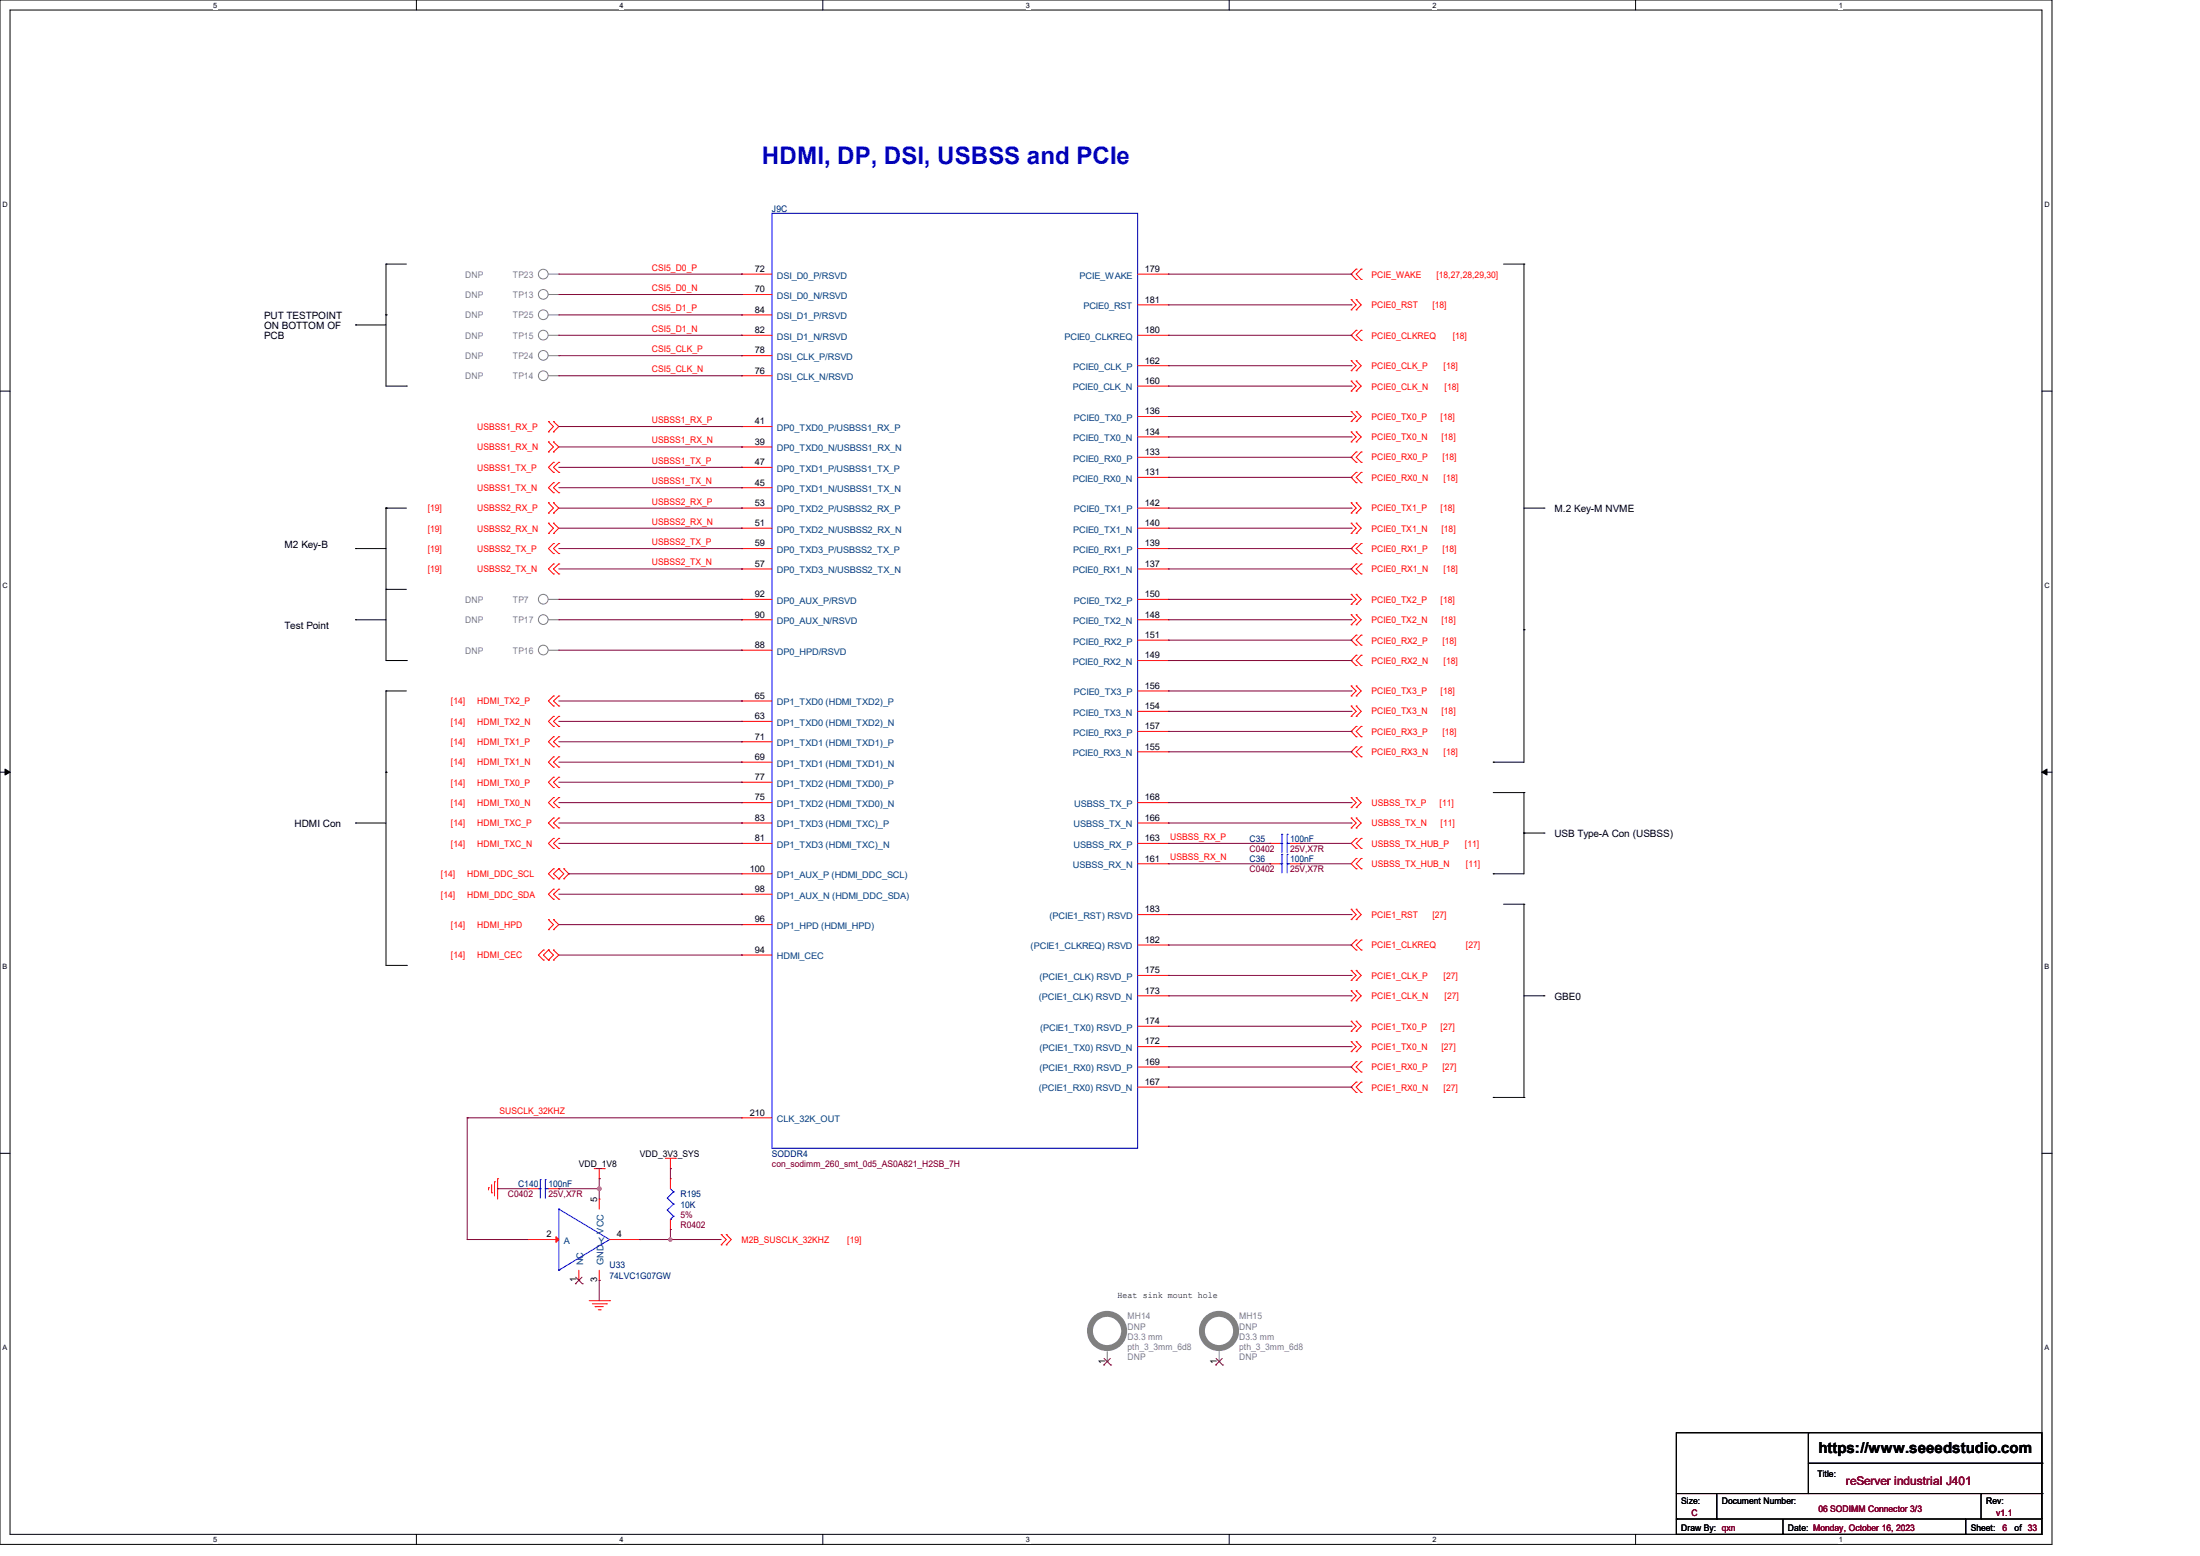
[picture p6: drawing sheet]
<svg xmlns="http://www.w3.org/2000/svg" width="297mm" height="210mm" viewBox="0 0 297 210" stroke-linecap="round" stroke-linejoin="round" font-family="sans-serif">
<path d="M0 0h277v208.4h-277zM1.4 1.4h274.3v205.7h-274.3z" fill="none" stroke="#000" stroke-width=".14"/>
<g fill="#fff">
<path d="M28.8 .1h.5v1.1h-.5z"/>
<path d="M28.8 207.2h.5v1.1h-.5z"/>
</g>
<path d="M56.2 0v1.4M56.2 207.1v1.3" fill="none" stroke="#000" stroke-width=".14"/>
<g fill="#fff">
<path d="M83.7 .1h.5v1.1h-.5z"/>
<path d="M83.7 207.2h.5v1.1h-.5z"/>
</g>
<path d="M111.1 0v1.4M111.1 207.1v1.3" fill="none" stroke="#000" stroke-width=".14"/>
<g fill="#fff">
<path d="M138.5 .1h.6v1.1h-.6z"/>
<path d="M138.5 207.2h.6v1.1h-.6z"/>
</g>
<path d="M165.9 0v1.4M165.9 207.1v1.3" fill="none" stroke="#000" stroke-width=".14"/>
<g fill="#fff">
<path d="M193.4 .1h.5v1.1h-.5z"/>
<path d="M193.4 207.2h.5v1.1h-.5z"/>
</g>
<path d="M220.8 0v1.4M220.8 207.1v1.3" fill="none" stroke="#000" stroke-width=".14"/>
<g fill="#fff">
<path d="M248.2 .1h.6v1.1h-.6z"/>
<path d="M248.2 207.2h.6v1.1h-.6z"/>
<path d="M.3 27.1h.8v1.1h-.8z"/>
<path d="M276 27.1h.7v1.1h-.7z"/>
<path d="M.3 78.5h.8v1.1h-.8z"/>
<path d="M276 78.5h.7v1.1h-.7z"/>
</g>
<path d="M0 52.8h1.4M275.7 52.8h1.3" fill="none" stroke="#000" stroke-width=".14"/>
<g fill="#fff">
<path d="M.3 129.9h.7v1.1h-.7z"/>
<path d="M276 129.9h.6v1.1h-.6z"/>
</g>
<path d="M0 104.2h1.4M275.7 104.2h1.3" fill="none" stroke="#000" stroke-width=".14"/>
<path d="M.7 103.8l.7 .4-.7 .4zM275.7 104.2l.7-.4v.8z" fill="#000" stroke="#000" stroke-width=".14"/>
<g fill="#fff">
<path d="M.3 181.4h.7v1.1h-.7z"/>
<path d="M276 181.4h.6v1.1h-.6z"/>
</g>
<g fill="none" stroke="#000" stroke-width=".14">
<path d="M52.1 35.6h.1M52.1 35.6h2.8M52.1 35.6v16.5h2.8M203 35.6h2.7M205.7 35.6h.1M205.7 35.6v67.3h-4.1M48 43.9h.1M48 43.9h4.1M52.1 42.5h.1M54.9 52.1h.1M48 74h.1M48 74h4.1"/>
<path d="M52.1 79.5h.1M52.1 68.6h.1M52.1 68.6v20.6h2.8M52.1 68.6h2.8M52.1 79.5h2.8M205.7 68.6h2.7M208.4 68.6h.1M48 83.7h.1M48 83.7h4.1M52.1 93.3h.1M52.1 93.3v37h2.8M52.1 93.3h2.8"/>
<path d="M54.9 89.2h.1M205.7 85h.1M48 111.1h.1M48 111.1h4.1M52.1 104.2h.1M201.6 102.9h.1M201.6 117.9h.1M201.6 107h4.1M205.7 107h.1M205.7 112.4h.1M205.7 107v10.9h-4.1M205.7 112.4h2.7"/>
<path d="M208.4 112.4h.1M54.9 130.3h.1M203 122h2.7M205.7 122h.1M205.7 122v26.1M205.7 134.4h2.7M208.4 134.4h.1M0 155.7h1.4M201.6 148.1h.1M201.6 148.1h4.1M205.7 148.1h.1M275.7 155.7h1.3"/>
<path d="M226.3 193.4h49.4v13.7h-49.4zM244.1 193.4h.1M244.1 193.4v8.2M244.1 197.5h31.6M275.7 197.5h.1M226.3 205h.1M226.3 205h49.4M226.3 201.6h49.4M231.8 205h.1M231.8 201.6v3.4M240.7 207.1h.1M240.7 205v2.1"/>
<path d="M265.4 207.1h.1M265.4 205v2.1M267.5 205h.1M267.5 201.6v3.4M275.7 201.6h.1"/>
</g>
<g fill="none" stroke="#f00" stroke-width=".14">
<path d="M100.1 37h.1M100.1 39.8h.1M100.1 37h4.1M100.1 39.8h4.1M153.6 37h4.1M157.7 37h.1M183.1 36.3h.1M183.1 37.7h.1M183.1 36.3l-.7 .7 .7 .7M183.8 37.7h.1M183.8 36.3h.1M183.8 36.3l-.7 .7 .7 .7"/>
<path d="M74 58.3h.1M74 56.9h.1M74 59.6h.1M74 56.9l.7 .7-.7 .7M74 59.6l.7 .7-.7 .7M74.7 56.9h.1M74.7 58.3h.1M74.7 59.6h.1M74.7 56.9l.7 .7-.7 .7M74.7 59.6l.7 .7-.7 .7M100.1 42.5h.1M100.1 45.3h.1"/>
<path d="M100.1 48h.1M100.1 50.7h.1M100.1 57.6h.1M100.1 42.5h4.1M100.1 45.3h4.1M100.1 48h4.1M100.1 50.7h4.1M100.1 57.6h4.1M153.6 45.3h4.1M153.6 41.1h4.1M153.6 49.4h4.1M153.6 52.1h4.1"/>
<path d="M153.6 56.2h4.1M153.6 59h4.1M157.7 41.1h.1M157.7 45.3h.1M157.7 49.4h.1M157.7 52.1h.1M157.7 56.2h.1M157.7 59h.1M182.4 40.4h.1M182.4 41.8h.1M182.4 48.7h.1M182.4 50h.1"/>
<path d="M182.4 51.4h.1M182.4 52.8h.1M182.4 55.5h.1M182.4 56.9h.1M182.4 58.3h.1M182.4 59.6h.1M182.4 40.4l.7 .7-.7 .7M182.4 48.7l.7 .7-.7 .6M182.4 51.4l.7 .7-.7 .7M182.4 55.5l.7 .7-.7 .7M182.4 58.3l.7 .7-.7 .6M183.1 40.4h.1"/>
<path d="M183.1 41.8h.1M183.1 44.6h.1M183.1 45.9h.1M183.1 48.7h.1M183.1 50h.1M183.1 51.4h.1M183.1 52.8h.1M183.1 55.5h.1M183.1 56.9h.1M183.1 58.3h.1M183.1 59.6h.1M183.1 40.4l.7 .7-.7 .7"/>
<path d="M183.1 44.6l-.7 .7 .7 .6M183.1 48.7l.7 .7-.7 .6M183.1 51.4l.7 .7-.7 .7M183.1 55.5l.7 .7-.7 .7M183.1 58.3l.7 .7-.7 .6M183.8 45.9h.1M183.8 44.6h.1M183.8 44.6l-.7 .7 .7 .6M74 61h.1M74 69.3h.1M74 67.9h.1M74 72h.1"/>
<path d="M74 70.6h.1M74 67.9l.7 .7-.7 .7M74 70.6l.7 .7-.7 .7M74.7 62.4h.1M74.7 63.8h.1M74.7 65.2h.1M74.7 66.5h.1M74.7 73.4h.1M74.7 74.7h.1M74.7 76.1h.1M74.7 77.5h.1M74.7 61h.1"/>
<path d="M74.7 67.9h.1M74.7 69.3h.1M74.7 70.6h.1M74.7 72h.1M74.7 62.4l-.7 .7 .7 .7M74.7 65.2l-.7 .6 .7 .7M74.7 73.4l-.7 .6 .7 .7M74.7 76.1l-.7 .7 .7 .7M74.7 67.9l.7 .7-.7 .7M74.7 70.6l.7 .7-.7 .7M75.4 62.4h.1M75.4 63.8h.1"/>
<path d="M75.4 65.2h.1M75.4 66.5h.1M75.4 73.4h.1M75.4 74.7h.1M75.4 76.1h.1M75.4 77.5h.1M75.4 62.4l-.7 .7 .7 .7M75.4 65.2l-.7 .6 .7 .7M75.4 73.4l-.7 .6 .7 .7M75.4 76.1l-.7 .7 .7 .7M100.1 60.3h.1M100.1 63.1h.1"/>
<path d="M100.1 65.8h.1M100.1 68.6h.1M100.1 71.3h.1M100.1 74h.1M100.1 76.8h.1M100.1 60.3h4.1M100.1 63.1h4.1M100.1 65.8h4.1M100.1 68.6h4.1M100.1 71.3h4.1M100.1 74h4.1M100.1 76.8h4.1"/>
<path d="M153.6 68.6h4.1M153.6 71.3h4.1M153.6 74h4.1M153.6 76.8h4.1M153.6 61.7h4.1M153.6 64.4h4.1M157.7 61.7h.1M157.7 64.4h.1M157.7 68.6h.1M157.7 71.3h.1M157.7 74h.1M157.7 76.8h.1"/>
<path d="M182.4 67.9h.1M182.4 69.3h.1M182.4 70.6h.1M182.4 72h.1M182.4 67.9l.7 .7-.7 .7M182.4 70.6l.7 .7-.7 .7M183.1 61h.1M183.1 62.4h.1M183.1 63.8h.1M183.1 65.2h.1M183.1 67.9h.1M183.1 69.3h.1"/>
<path d="M183.1 70.6h.1M183.1 72h.1M183.1 73.4h.1M183.1 74.7h.1M183.1 76.1h.1M183.1 77.5h.1M183.1 61l-.7 .7 .7 .7M183.1 63.8l-.7 .6 .7 .8M183.1 67.9l.7 .7-.7 .7M183.1 70.6l.7 .7-.7 .7M183.1 73.4l-.7 .6 .7 .7M183.1 76.1l-.7 .7 .7 .7"/>
<path d="M183.8 62.4h.1M183.8 61h.1M183.8 65.2h.1M183.8 63.8h.1M183.8 74.7h.1M183.8 73.4h.1M183.8 77.5h.1M183.8 76.1h.1M183.8 61l-.7 .7 .7 .7M183.8 63.8l-.7 .6 .7 .8M183.8 73.4l-.7 .6 .7 .7M183.8 76.1l-.7 .7 .7 .7"/>
<path d="M74.7 93.9h.1M74.7 95.3h.1M74.7 96.7h.1M74.7 98h.1M74.7 99.4h.1M74.7 93.9l-.7 .7 .7 .7M74.7 96.7l-.7 .7 .7 .6M74.7 99.4l-.7 .7 .7 .7M75.4 93.9h.1M75.4 95.3h.1M75.4 96.7h.1M75.4 98h.1"/>
<path d="M75.4 99.4h.1M75.4 93.9l-.7 .7 .7 .7M75.4 96.7l-.7 .7 .7 .6M75.4 99.4l-.7 .7 .7 .7M100.1 80.9h.1M100.1 83.7h.1M100.1 87.8h.1M100.1 94.6h.1M100.1 97.4h.1M100.1 80.9h4.1M100.1 83.7h4.1M100.1 87.8h4.1"/>
<path d="M100.1 94.6h4.1M100.1 97.4h4.1M153.6 80.9h4.1M153.6 83.7h4.1M153.6 86.4h4.1M153.6 89.2h4.1M153.6 93.3h4.1M153.6 96h4.1M153.6 98.7h4.1M157.7 80.9h.1M157.7 83.7h.1M157.7 86.4h.1"/>
<path d="M157.7 89.2h.1M157.7 93.3h.1M157.7 96h.1M157.7 98.7h.1M182.4 80.2h.1M182.4 81.6h.1M182.4 83h.1M182.4 84.3h.1M182.4 92.6h.1M182.4 93.9h.1M182.4 95.3h.1M182.4 96.7h.1"/>
<path d="M182.4 80.2l.7 .7-.7 .7M182.4 83l.7 .7-.7 .6M182.4 92.6l.7 .7-.7 .6M182.4 95.3l.7 .7-.7 .7M183.1 80.2h.1M183.1 81.6h.1M183.1 83h.1M183.1 84.3h.1M183.1 92.6h.1M183.1 93.9h.1M183.1 95.3h.1M183.1 96.7h.1"/>
<path d="M183.1 85.7h.1M183.1 87.1h.1M183.1 88.4h.1M183.1 89.8h.1M183.1 98h.1M183.1 99.4h.1M183.1 80.2l.7 .7-.7 .7M183.1 83l.7 .7-.7 .6M183.1 92.6l.7 .7-.7 .6M183.1 95.3l.7 .7-.7 .7M183.1 85.7l-.7 .7 .7 .7M183.1 88.4l-.7 .8 .7 .6"/>
<path d="M183.1 98l-.7 .7 .7 .7M183.8 87.1h.1M183.8 85.7h.1M183.8 89.8h.1M183.8 88.4h.1M183.8 99.4h.1M183.8 98h.1M183.8 85.7l-.7 .7 .7 .7M183.8 88.4l-.7 .8 .7 .6M183.8 98l-.7 .7 .7 .7M74.7 100.8h.1M74.7 102.2h.1"/>
<path d="M74.7 103.5h.1M74.7 104.9h.1M74.7 106.3h.1M74.7 107.7h.1M74.7 109h.1M74.7 110.4h.1M74.7 111.8h.1M74.7 113.2h.1M74.7 114.5h.1M74.7 117.3h.1M74.7 118.6h.1M74.7 102.2l-.7 .7 .7 .6"/>
<path d="M74.7 104.9l-.7 .7 .7 .7M74.7 107.7l-.7 .6 .7 .7M74.7 110.4l-.7 .7 .7 .7M74.7 113.2l-.7 .6 .7 .7M74.7 117.3l-.7 .6 .7 .7M75.4 100.8h.1M75.4 102.2h.1M75.4 103.5h.1M75.4 104.9h.1M75.4 106.3h.1M75.4 107.7h.1M75.4 109h.1"/>
<path d="M75.4 110.4h.1M75.4 111.8h.1M75.4 113.2h.1M75.4 114.5h.1M75.4 118.6h.1M75.4 117.3h.1M75.4 102.2l-.7 .7 .7 .6M75.4 104.9l-.7 .7 .7 .7M75.4 107.7l-.7 .6 .7 .7M75.4 110.4l-.7 .7 .7 .7M75.4 113.2l-.7 .6 .7 .7M75.4 117.3l-.7 .6 .7 .7"/>
<path d="M75.4 117.3l.7 .6-.7 .7M76.1 117.3h.1M76.1 118.6h.1M76.1 117.3l.7 .6-.7 .7M100.1 100.1h.1M100.1 102.9h.1M100.1 105.6h.1M100.1 108.3h.1M100.1 111.1h.1M100.1 113.8h.1M100.1 117.9h.1M100.1 113.8h4.1"/>
<path d="M100.1 100.1h4.1M100.1 102.9h4.1M100.1 105.6h4.1M100.1 108.3h4.1M100.1 111.1h4.1M100.1 117.9h4.1M153.6 113.8h4.1M153.6 116.6h4.1M153.6 108.3h4.1M153.6 111.1h4.1M153.6 101.5h4.1M157.7 101.5h.1"/>
<path d="M157.7 108.3h.1M157.7 111.1h.1M157.7 113.8h.1M157.7 116.6h.1M171.4 113.8h.1M171.4 116.6h.1M171.4 113.8h1.4M171.4 116.6h1.4M174.2 113.8h1.4M174.2 116.6h1.4M175.6 113.8h.1M175.6 116.6h.1"/>
<path d="M182.4 107.7h.1M182.4 109h.1M182.4 110.4h.1M182.4 111.8h.1M182.4 107.7l.7 .6-.7 .7M182.4 110.4l.7 .7-.7 .7M183.1 107.7h.1M183.1 109h.1M183.1 110.4h.1M183.1 111.8h.1M183.1 113.2h.1M183.1 114.5h.1"/>
<path d="M183.1 115.9h.1M183.1 117.3h.1M183.1 100.8h.1M183.1 102.2h.1M183.1 107.7l.7 .6-.7 .7M183.1 110.4l.7 .7-.7 .7M183.1 113.2l-.7 .6 .7 .7M183.1 115.9l-.7 .7 .7 .7M183.1 100.8l-.7 .7 .7 .7M183.8 114.5h.1M183.8 113.2h.1M183.8 117.3h.1"/>
<path d="M183.8 115.9h.1M183.8 102.2h.1M183.8 100.8h.1M183.8 113.2l-.7 .6 .7 .7M183.8 115.9l-.7 .7 .7 .7M183.8 100.8l-.7 .7 .7 .7M73.4 128.2h.1M73.4 129.6h.1M73.4 128.2l-.7 .7 .7 .7M74 125.5h.1M74 124.1h.1M74 129.6h.1"/>
<path d="M74 128.2h.1M74 124.1l.7 .7-.7 .7M74 128.2l-.6 .7 .6 .7M74 128.2l.7 .7-.7 .7M74.7 120h.1M74.7 121.4h.1M74.7 124.1h.1M74.7 125.5h.1M74.7 128.2h.1M74.7 129.6h.1M74.7 120l-.7 .7 .7 .7M74.7 124.1l.7 .7-.7 .7"/>
<path d="M74.7 128.2l.7 .7-.7 .7M75.4 120h.1M75.4 121.4h.1M75.4 120l-.7 .7 .7 .7M100.1 120.7h.1M100.1 124.8h.1M100.1 128.9h.1M100.1 120.7h4.1M100.1 124.8h4.1M100.1 128.9h4.1M153.6 123.4h4.1M153.6 127.6h4.1"/>
<path d="M153.6 131.7h4.1M153.6 134.4h4.1M153.6 138.5h4.1M157.7 123.4h.1M157.7 127.6h.1M157.7 131.7h.1M157.7 134.4h.1M157.7 138.5h.1M182.4 122.7h.1M182.4 124.1h.1M182.4 131h.1M182.4 132.3h.1"/>
<path d="M182.4 133.7h.1M182.4 135.1h.1M182.4 137.8h.1M182.4 139.2h.1M182.4 122.7l.7 .7-.7 .7M182.4 131l.7 .7-.7 .6M182.4 133.7l.7 .7-.7 .7M182.4 137.8l.7 .7-.7 .7M183.1 122.7h.1M183.1 124.1h.1M183.1 131h.1M183.1 132.3h.1"/>
<path d="M183.1 133.7h.1M183.1 135.1h.1M183.1 137.8h.1M183.1 139.2h.1M183.1 126.9h.1M183.1 128.2h.1M183.1 122.7l.7 .7-.7 .7M183.1 131l.7 .7-.7 .6M183.1 133.7l.7 .7-.7 .7M183.1 137.8l.7 .7-.7 .7M183.1 126.9l-.7 .7 .7 .6M183.8 128.2h.1"/>
<path d="M183.8 126.9h.1M183.8 126.9l-.7 .7 .7 .6M66.4 159.9v1.1M66.8 159.5h.1M66.8 159.5v1.9M67.2 159.1h.1M67.2 159.1v2.7M80.2 157.7h1.4M80.9 159.1h.1M80.9 157.7v1.4M81.6 157.7h.1M89.8 156.3h1.4"/>
<path d="M90.5 157.7h.1M90.5 159.1h.1M90.5 156.3v1.4M90.5 159.1v1.3M91.2 156.3h.1M100.1 150.9h.1M100.1 150.9h4.1M153.6 141.3h4.1M153.6 144h4.1M153.6 146.7h4.1M157.7 141.3h.1M157.7 144h.1"/>
<path d="M157.7 146.7h.1M182.4 140.6h.1M182.4 141.9h.1M182.4 140.6l.7 .7-.7 .6M183.1 140.6h.1M183.1 141.9h.1M183.1 143.3h.1M183.1 144.7h.1M183.1 146h.1M183.1 147.4h.1M183.1 140.6l.7 .7-.7 .6M183.1 143.3l-.7 .7 .7 .7"/>
<path d="M183.1 146l-.7 .7 .7 .7M183.8 144.7h.1M183.8 143.3h.1M183.8 147.4h.1M183.8 146h.1M183.8 143.3l-.7 .7 .7 .7M183.8 146l-.7 .7 .7 .7M66 160.3h.1M66 160.3v.3M66.4 161h.1M71.3 160.4h.1M71.3 167.3h.1"/>
<path d="M71.3 160.4h1.4M71.3 167.3h4.1M74 160.4h1.4M75.4 160.4h.1M78.1 172.8h.1M78.1 171.4v1.4M79.5 175.6h2.8M80 176h1.9M80.3 176.4h.1M80.3 176.4h1.1M80.8 176.8h.2M80.9 172.8h.1"/>
<path d="M80.9 161.8h.1M80.9 161.8v1.4M80.9 171.4v1.4M81 176.8h.1M81.9 176h.1M82.3 175.6h.1M82.3 167.3h4.1M86.4 167.3h.1M90.5 165.9h.1M90.5 164.6v1.3M97.4 166.6h.1M97.4 168h.1"/>
<path d="M97.4 166.6l.6 .7-.6 .7M98 166.6h.1M98 168h.1M98 166.6l.7 .7-.7 .7"/>
</g>
<g fill="none" stroke="#808080" stroke-width=".14">
<path d="M74 37h1.4M74 39.8h1.4M75.4 37h.1M75.4 39.8h.1M74 50.7h1.4M74 42.5h1.4M74 45.3h1.4M74 48h1.4M75.4 50.7h.1M75.4 42.5h.1M75.4 45.3h.1M75.4 48h.1"/>
<path d="M74 80.9h1.4M74 83.7h1.4M74 87.8h1.4M75.4 80.9h.1M75.4 83.7h.1M75.4 87.8h.1M149.5 183.8h.1M149.5 182.4v1.4M164.6 183.8h.1M164.6 182.4v1.4"/>
<circle cx="73.3" cy="39.7" r=".66"/>
<circle cx="73.3" cy="37" r=".66"/>
<circle cx="73.3" cy="42.5" r=".66"/>
<circle cx="73.3" cy="48" r=".66"/>
<circle cx="73.3" cy="50.7" r=".66"/>
<circle cx="73.3" cy="45.2" r=".66"/>
<circle cx="73.3" cy="87.7" r=".66"/>
<circle cx="73.3" cy="80.9" r=".66"/>
<circle cx="73.3" cy="83.6" r=".66"/>
</g>
<g fill="none" stroke="#00f" stroke-width=".14">
<path d="M104.2 28.8h49.4v126.2h-49.4zM172.8 113.8h.3M172.8 116.6h.3M173.1 112.6h.1M173.1 113.8h.1M173.1 115.3h.1M173.1 116.6h.1M173.1 112.6v2.5M173.1 115.3v2.5M173.8 113.8h.1M173.8 112.6h.1M173.8 116.6h.1"/>
<path d="M173.8 115.3h.1M173.8 113.8h.4M173.8 112.6v2.5M173.8 115.3v2.5M173.8 116.6h.4M72.9 159.2h.1M72.9 159.2v2.5M73.6 159.2h.1M73.6 159.2v2.5M72.7 160.4h.2M72.9 160.4h.1M73.6 160.4h.1"/>
<path d="M73.6 160.4h.4M75.4 163.2h.1M75.4 171.4h.1M75.4 163.2l6.9 4.1M75.4 163.2v8.2M82.3 167.3h.1M82.3 167.3l-6.9 4.1M90.1 161.7h.1M90.1 163.3h.1M90.1 161.7l.8 .8M90.1 163.3l.8 .9M90.5 164.6h.1"/>
<path d="M90.5 160.4l.4 .5M90.9 160.9h.1M90.9 162.5h.1M90.9 164.2h.1M90.9 160.9l-.8 .8M90.9 162.5l-.8 .8M90.9 164.2l-.4 .4"/>
</g>
<g fill="none" stroke="#808080" stroke-width=".8">
<circle cx="149.5" cy="179.6" r="2.31"/>
<circle cx="164.6" cy="179.6" r="2.31"/>
</g>
<path d="M77.7 173.3h.1M77.7 172.4l.9 .9M78.6 172.4l-.9 .9M78.6 173.3h.1M149 184.2h.1M149.1 183.3l.8 .9M149.9 183.3l-.9 .9M149.9 184.2h.1M164.1 184.2h.1M164.2 183.3l.9 .9M165 183.3l-.9 .9M165.1 184.2h.1" fill="none" stroke="#804000" stroke-width=".14"/>
<path d="M75.1 166.9l.3 .4-.3 .4z" fill="#f00" stroke="#f00" stroke-width=".14"/>
<g fill="none" stroke="#800040" stroke-width=".14">
<path d="M75.4 37h24.7M75.4 39.8h24.7M100.1 37h.1M100.1 39.8h.1M157.7 37h24.7M182.4 37h.1M75.4 45.3h24.7M75.4 57.6h24.7M75.4 42.5h24.7M75.4 48h24.7M75.4 50.7h24.7M100.1 57.6h.1"/>
<path d="M100.1 42.5h.1M100.1 45.3h.1M100.1 48h.1M100.1 50.7h.1M157.7 41.1h24.7M157.7 45.3h24.7M157.7 49.4h24.7M157.7 52.1h24.7M157.7 56.2h24.7M157.7 59h24.7M182.4 41.1h.1M182.4 45.3h.1"/>
<path d="M182.4 49.4h.1M182.4 52.1h.1M182.4 56.2h.1M182.4 59h.1M75.4 68.6h24.7M75.4 71.3h24.7M75.4 74h24.7M75.4 76.8h24.7M75.4 65.8h24.7M75.4 60.3h24.7M75.4 63.1h24.7M100.1 71.3h.1"/>
<path d="M100.1 76.8h.1M100.1 65.8h.1M100.1 60.3h.1M100.1 68.6h.1M100.1 74h.1M100.1 63.1h.1M157.7 61.7h24.7M157.7 64.4h24.7M157.7 68.6h24.7M157.7 71.3h24.7M157.7 74h24.7M157.7 76.8h24.7"/>
<path d="M182.4 61.7h.1M182.4 64.4h.1M182.4 68.6h.1M182.4 71.3h.1M182.4 74h.1M182.4 76.8h.1M75.4 80.9h24.7M75.4 83.7h24.7M75.4 94.6h24.7M75.4 97.4h24.7M75.4 87.8h24.7M100.1 94.6h.1"/>
<path d="M100.1 97.4h.1M100.1 83.7h.1M100.1 87.8h.1M100.1 80.9h.1M157.7 80.9h24.7M157.7 83.7h24.7M157.7 86.4h24.7M157.7 89.2h24.7M157.7 93.3h24.7M157.7 96h24.7M157.7 98.7h24.7M182.4 80.9h.1"/>
<path d="M182.4 83.7h.1M182.4 86.4h.1M182.4 89.2h.1M182.4 93.3h.1M182.4 96h.1M182.4 98.7h.1M75.4 108.3h24.7M75.4 111.1h24.7M75.4 113.8h24.7M75.4 100.1h24.7M75.4 102.9h24.7M75.4 105.6h24.7"/>
<path d="M76.8 117.9h.1M76.8 117.9h23.3M100.1 100.1h.1M100.1 102.9h.1M100.1 105.6h.1M100.1 108.3h.1M100.1 111.1h.1M100.1 113.8h.1M157.7 101.5h24.7M157.7 108.3h24.7M157.7 111.1h24.7M157.7 113.8h13.7"/>
<path d="M157.7 116.6h13.7M171.4 113.8h.1M171.4 116.6h.1M175.6 113.8h.1M175.6 116.6h.1M175.6 113.8h6.8M175.6 116.6h6.8M182.4 101.5h.1M182.4 108.3h.1M182.4 111.1h.1M75.4 120.7h24.7M75.4 124.8h24.7"/>
<path d="M75.4 128.9h24.7M100.1 120.7h.1M100.1 124.8h.1M100.1 128.9h.1M157.7 123.4h24.7M157.7 127.6h24.7M157.7 131.7h24.7M157.7 134.4h24.7M157.7 138.5h24.7M182.4 123.4h.1M182.4 127.6h.1M182.4 131.7h.1"/>
<path d="M182.4 134.4h.1M182.4 138.5h.1M63.1 150.9h.1M63.1 150.9h37M63.1 150.9v16.4M80.9 159.1h.1M80.9 159.1v2.7M90.5 157.7h.1M90.5 157.7v1.4M157.7 141.3h24.7M157.7 144h24.7M157.7 146.7h24.7"/>
<path d="M182.4 141.3h.1M182.4 144h.1M182.4 146.7h.1M63.1 167.3h.1M63.1 167.3h8.2M67.2 160.4h.1M67.2 160.4h4.1M75.4 160.4h.1M75.4 160.4h5.5M80.9 160.4h.1M80.9 172.8h.1M80.9 172.8v2.8"/>
<path d="M86.4 167.3h.1M86.4 167.3h11M90.5 165.9h.1M90.5 167.3h.1M90.5 165.9v1.4"/>
</g>
<g fill="#f0f" stroke="#f0f" stroke-width=".14">
<circle cx="80.9" cy="160.4" r=".25"/>
<circle cx="90.5" cy="167.3" r=".23"/>
</g>
<text font-size="3.3" fill="#00f" x="102.9" y="22.2">HDMI, DP, DSI, USBSS and PCIe</text>
<text font-size="2" x="245.5" y="196.1">https://www.seeedstudio.com</text>
<text font-size="1.6" fill="#800000" x="249.2" y="200.4">reServer industrial J401</text>
<g font-size="1.4">
<text x="35.6" y="45.8">PCB</text>
<text x="35.6" y="43.1">PUT TESTPOINT</text>
<text x="35.6" y="44.4">ON BOTTOM OF</text>
<text x="209.8" y="69.1">M.2 Key-M NVME</text>
<text x="38.4" y="73.9">M2 Key-B</text>
<text x="38.4" y="84.9">Test Point</text>
<text x="39.8" y="111.6">HDMI Con</text>
<text x="209.8" y="113">USB Type-A Con (USBSS)</text>
<text x="209.8" y="135">GBE0</text>
</g>
<g font-size="1.2" fill="#000080">
<text x="104.2" y="28.6">J9C</text>
<text x="168.7" y="113.6">C35</text>
<text x="174.2" y="113.6">100nF</text>
<text x="168.7" y="116.3">C36</text>
<text x="174.2" y="116.3">100nF</text>
<text x="69.9" y="160.2">C140</text>
<text x="74" y="160.2">100nF</text>
<text x="91.9" y="161.6">R195</text>
<text x="104.2" y="156.1">SODDR4</text>
<text x="91.9" y="163">10K</text>
<text x="82.3" y="171.2">U33</text>
<text x="82.3" y="172.6">74LVC1G07GW</text>
</g>
<g font-size="1.2" fill="#808080">
<text x="62.8" y="37.5">DNP</text>
<text x="62.8" y="40.2">DNP</text>
<text x="69.3" y="37.5">TP23</text>
<text x="69.3" y="40.2">TP13</text>
<text x="62.8" y="43">DNP</text>
<text x="62.8" y="45.7">DNP</text>
<text x="69.3" y="43">TP25</text>
<text x="69.3" y="45.7">TP15</text>
<text x="62.8" y="51.2">DNP</text>
<text x="62.8" y="48.4">DNP</text>
<text x="69.3" y="51.2">TP14</text>
<text x="69.3" y="48.4">TP24</text>
<text x="62.8" y="81.4">DNP</text>
<text x="69.3" y="81.4">TP7</text>
<text x="62.8" y="84.1">DNP</text>
<text x="62.8" y="88.2">DNP</text>
<text x="69.3" y="84.1">TP17</text>
<text x="69.3" y="88.2">TP16</text>
<text x="152.2" y="178.1">MH14</text>
<text x="152.2" y="179.4">DNP</text>
<text x="167.3" y="178.1">MH15</text>
<text x="167.3" y="179.4">DNP</text>
<text x="152.2" y="180.8">D3.3 mm</text>
<text x="152.2" y="182.2">pth_3_3mm_6d8</text>
<text x="152.2" y="183.6">DNP</text>
<text x="167.3" y="180.8">D3.3 mm</text>
<text x="167.3" y="182.2">pth_3_3mm_6d8</text>
<text x="167.3" y="183.6">DNP</text>
</g>
<g font-size="1.2" fill="#f00">
<text x="88" y="36.5">CSI5_D0_P</text>
<text x="88" y="39.3">CSI5_D0_N</text>
<text x="185.2" y="37.5">PCIE_WAKE</text>
<text x="185.2" y="41.6">PCIE0_RST</text>
<text x="193.4" y="41.6">[18]</text>
<text x="193.9" y="37.5">[18,27,28,29,30]</text>
<text x="88" y="42">CSI5_D1_P</text>
<text x="88" y="44.8">CSI5_D1_N</text>
<text x="88" y="47.5">CSI5_CLK_P</text>
<text x="185.2" y="45.7">PCIE0_CLKREQ</text>
<text x="196.1" y="45.7">[18]</text>
<text x="88" y="50.2">CSI5_CLK_N</text>
<text x="185.2" y="49.8">PCIE0_CLK_P</text>
<text x="185.2" y="52.6">PCIE0_CLK_N</text>
<text x="194.9" y="49.8">[18]</text>
<text x="195" y="52.6">[18]</text>
<text x="64.4" y="58">USBSS1_RX_P</text>
<text x="88" y="57.1">USBSS1_RX_P</text>
<text x="88" y="59.9">USBSS1_RX_N</text>
<text x="185.2" y="56.7">PCIE0_TX0_P</text>
<text x="185.2" y="59.4">PCIE0_TX0_N</text>
<text x="194.5" y="56.7">[18]</text>
<text x="194.6" y="59.4">[18]</text>
<text x="64.4" y="63.5">USBSS1_TX_P</text>
<text x="64.4" y="60.8">USBSS1_RX_N</text>
<text x="88" y="65.4">USBSS1_TX_N</text>
<text x="88" y="62.6">USBSS1_TX_P</text>
<text x="185.2" y="62.1">PCIE0_RX0_P</text>
<text x="185.2" y="64.9">PCIE0_RX0_N</text>
<text x="194.7" y="62.1">[18]</text>
<text x="194.9" y="64.9">[18]</text>
<text x="57.7" y="69">[19]</text>
<text x="57.7" y="71.8">[19]</text>
<text x="64.4" y="66.3">USBSS1_TX_N</text>
<text x="64.4" y="69">USBSS2_RX_P</text>
<text x="64.4" y="71.8">USBSS2_RX_N</text>
<text x="88" y="70.8">USBSS2_RX_N</text>
<text x="88" y="68.1">USBSS2_RX_P</text>
<text x="185.2" y="69">PCIE0_TX1_P</text>
<text x="185.2" y="71.8">PCIE0_TX1_N</text>
<text x="194.5" y="69">[18]</text>
<text x="194.6" y="71.8">[18]</text>
<text x="57.7" y="74.5">[19]</text>
<text x="57.7" y="77.3">[19]</text>
<text x="64.4" y="74.5">USBSS2_TX_P</text>
<text x="64.4" y="77.3">USBSS2_TX_N</text>
<text x="88" y="76.3">USBSS2_TX_N</text>
<text x="88" y="73.6">USBSS2_TX_P</text>
<text x="185.2" y="74.5">PCIE0_RX1_P</text>
<text x="185.2" y="77.3">PCIE0_RX1_N</text>
<text x="194.7" y="74.5">[18]</text>
<text x="194.9" y="77.3">[18]</text>
<text x="185.2" y="81.4">PCIE0_TX2_P</text>
<text x="194.5" y="81.4">[18]</text>
<text x="185.2" y="84.1">PCIE0_TX2_N</text>
<text x="185.2" y="86.9">PCIE0_RX2_P</text>
<text x="185.2" y="89.6">PCIE0_RX2_N</text>
<text x="194.6" y="84.1">[18]</text>
<text x="194.7" y="86.9">[18]</text>
<text x="194.9" y="89.6">[18]</text>
<text x="60.9" y="95.1">[14]</text>
<text x="64.4" y="95.1">HDMI_TX2_P</text>
<text x="185.2" y="93.7">PCIE0_TX3_P</text>
<text x="194.5" y="93.7">[18]</text>
<text x="60.9" y="97.8">[14]</text>
<text x="60.9" y="100.6">[14]</text>
<text x="64.4" y="97.8">HDMI_TX2_N</text>
<text x="64.4" y="100.6">HDMI_TX1_P</text>
<text x="185.2" y="96.4">PCIE0_TX3_N</text>
<text x="185.2" y="99.2">PCIE0_RX3_P</text>
<text x="185.2" y="101.9">PCIE0_RX3_N</text>
<text x="194.6" y="96.4">[18]</text>
<text x="194.7" y="99.2">[18]</text>
<text x="194.9" y="101.9">[18]</text>
<text x="60.9" y="103.3">[14]</text>
<text x="60.9" y="106">[14]</text>
<text x="64.4" y="103.3">HDMI_TX1_N</text>
<text x="64.4" y="106">HDMI_TX0_P</text>
<text x="60.9" y="108.8">[14]</text>
<text x="60.9" y="111.5">[14]</text>
<text x="64.4" y="108.8">HDMI_TX0_N</text>
<text x="64.4" y="111.5">HDMI_TXC_P</text>
<text x="158" y="113.4">USBSS_RX_P</text>
<text x="185.2" y="108.8">USBSS_TX_P</text>
<text x="185.2" y="111.5">USBSS_TX_N</text>
<text x="194.3" y="108.8">[11]</text>
<text x="194.5" y="111.5">[11]</text>
<text x="59.5" y="118.4">[14]</text>
<text x="60.9" y="114.3">[14]</text>
<text x="63.1" y="118.4">HDMI_DDC_SCL</text>
<text x="64.4" y="114.3">HDMI_TXC_N</text>
<text x="158" y="116.1">USBSS_RX_N</text>
<text x="185.2" y="114.3">USBSS_TX_HUB_P</text>
<text x="185.2" y="117">USBSS_TX_HUB_N</text>
<text x="197.8" y="114.3">[11]</text>
<text x="197.9" y="117">[11]</text>
<text x="59.5" y="121.2">[14]</text>
<text x="60.9" y="125.3">[14]</text>
<text x="63.1" y="121.2">HDMI_DDC_SDA</text>
<text x="64.4" y="125.3">HDMI_HPD</text>
<text x="185.2" y="123.9">PCIE1_RST</text>
<text x="193.4" y="123.9">[27]</text>
<text x="60.9" y="129.4">[14]</text>
<text x="64.4" y="129.4">HDMI_CEC</text>
<text x="185.2" y="128">PCIE1_CLKREQ</text>
<text x="197.9" y="128">[27]</text>
<text x="185.2" y="132.1">PCIE1_CLK_P</text>
<text x="185.2" y="134.9">PCIE1_CLK_N</text>
<text x="194.9" y="132.1">[27]</text>
<text x="195" y="134.9">[27]</text>
<text x="185.2" y="139">PCIE1_TX0_P</text>
<text x="185.2" y="141.7">PCIE1_TX0_N</text>
<text x="194.5" y="139">[27]</text>
<text x="194.6" y="141.7">[27]</text>
<text x="185.2" y="144.4">PCIE1_RX0_P</text>
<text x="185.2" y="147.2">PCIE1_RX0_N</text>
<text x="194.7" y="144.4">[27]</text>
<text x="194.9" y="147.2">[27]</text>
<text x="67.4" y="150.4">SUSCLK_32KHZ</text>
<text x="100.1" y="167.8">M2B_SUSCLK_32KHZ</text>
<text x="114.4" y="167.8">[19]</text>
</g>
<g font-size="1.2">
<text x="101.9" y="36.7">72</text>
<text x="101.9" y="39.5">70</text>
<text x="154.6" y="36.7">179</text>
<text x="154.6" y="40.9">181</text>
<text x="101.9" y="42.2">84</text>
<text x="101.9" y="45">82</text>
<text x="101.9" y="47.7">78</text>
<text x="154.6" y="45">180</text>
<text x="101.9" y="50.4">76</text>
<text x="154.6" y="49.1">162</text>
<text x="154.6" y="51.8">160</text>
<text x="101.9" y="57.3">41</text>
<text x="154.6" y="55.9">136</text>
<text x="154.6" y="58.7">134</text>
<text x="101.9" y="60">39</text>
<text x="101.9" y="62.8">47</text>
<text x="101.9" y="65.5">45</text>
<text x="154.6" y="61.4">133</text>
<text x="154.6" y="64.1">131</text>
<text x="101.9" y="68.3">53</text>
<text x="101.9" y="71">51</text>
<text x="154.6" y="68.3">142</text>
<text x="154.6" y="71">140</text>
<text x="101.9" y="73.7">59</text>
<text x="101.9" y="76.5">57</text>
<text x="154.6" y="73.7">139</text>
<text x="154.6" y="76.5">137</text>
<text x="101.9" y="80.6">92</text>
<text x="101.9" y="83.4">90</text>
<text x="154.6" y="80.6">150</text>
<text x="154.6" y="83.4">148</text>
<text x="101.9" y="87.5">88</text>
<text x="154.6" y="86.1">151</text>
<text x="154.6" y="88.9">149</text>
<text x="101.9" y="94.3">65</text>
<text x="154.6" y="93">156</text>
<text x="154.6" y="95.7">154</text>
<text x="101.9" y="97.1">63</text>
<text x="101.9" y="99.8">71</text>
<text x="154.6" y="98.4">157</text>
<text x="154.6" y="101.2">155</text>
<text x="101.9" y="102.6">69</text>
<text x="101.9" y="105.3">77</text>
<text x="101.9" y="108">75</text>
<text x="101.9" y="110.8">83</text>
<text x="101.9" y="113.5">81</text>
<text x="154.6" y="108">168</text>
<text x="154.6" y="110.8">166</text>
<text x="154.6" y="113.5">163</text>
<text x="101.2" y="117.6">100</text>
<text x="154.6" y="116.3">161</text>
<text x="101.9" y="120.4">98</text>
<text x="101.9" y="124.5">96</text>
<text x="154.6" y="123.1">183</text>
<text x="101.9" y="128.6">94</text>
<text x="154.6" y="127.3">182</text>
<text x="154.6" y="131.4">175</text>
<text x="154.6" y="134.1">173</text>
<text x="154.6" y="138.2">174</text>
<text x="154.6" y="141">172</text>
<text x="154.6" y="143.7">169</text>
<text x="154.6" y="146.4">167</text>
<text x="101.2" y="150.6">210</text>
<text x="78.1" y="157.5">VDD_1V8</text>
<text x="86.4" y="156.1">VDD_3V3_SYS</text>
<text x="73.8" y="167">2</text>
<text x="80.6" y="162.2" transform="rotate(-90 80.6 162.2)">5</text>
<text x="83.3" y="167">4</text>
<text x="77.9" y="173.1" transform="rotate(-90 77.9 173.1)">1</text>
<text x="80.6" y="173.1" transform="rotate(-90 80.6 173.1)">3</text>
<text x="150.9" y="175.2">Heat sink mount hole</text>
<text x="149.2" y="184.1" transform="rotate(-90 149.2 184.1)">1</text>
<text x="164.3" y="184.1" transform="rotate(-90 164.3 184.1)">1</text>
<text x="227" y="203">Size:</text>
<text x="232.5" y="203">Document Number:</text>
<text x="245.4" y="199.3">Title:</text>
<text x="268.1" y="203">Rev:</text>
<text x="227" y="206.6">Draw By: qxn</text>
<text x="241.4" y="206.6">Date: Monday, October 16, 2023</text>
<text x="266.1" y="206.6">Sheet:</text>
<text x="272" y="206.6">of 33</text>
</g>
<g font-size="1.2" fill="#004080">
<text x="104.9" y="37.6">DSI_D0_P/RSVD</text>
<text x="104.9" y="40.3">DSI_D0_N/RSVD</text>
<text x="145.7" y="37.6">PCIE_WAKE</text>
<text x="146.3" y="41.7">PCIE0_RST</text>
<text x="104.9" y="43.1">DSI_D1_P/RSVD</text>
<text x="104.9" y="45.8">DSI_D1_N/RSVD</text>
<text x="143.7" y="45.8">PCIE0_CLKREQ</text>
<text x="104.9" y="48.6">DSI_CLK_P/RSVD</text>
<text x="104.9" y="51.3">DSI_CLK_N/RSVD</text>
<text x="144.8" y="52.7">PCIE0_CLK_N</text>
<text x="144.9" y="50">PCIE0_CLK_P</text>
<text x="104.9" y="58.2">DP0_TXD0_P/USBSS1_RX_P</text>
<text x="144.9" y="59.6">PCIE0_TX0_N</text>
<text x="145" y="56.8">PCIE0_TX0_P</text>
<text x="104.9" y="60.9">DP0_TXD0_N/USBSS1_RX_N</text>
<text x="104.9" y="63.7">DP0_TXD1_P/USBSS1_TX_P</text>
<text x="144.8" y="65">PCIE0_RX0_N</text>
<text x="144.9" y="62.3">PCIE0_RX0_P</text>
<text x="104.9" y="66.4">DP0_TXD1_N/USBSS1_TX_N</text>
<text x="104.9" y="69.2">DP0_TXD2_P/USBSS2_RX_P</text>
<text x="104.9" y="71.9">DP0_TXD2_N/USBSS2_RX_N</text>
<text x="144.9" y="71.9">PCIE0_TX1_N</text>
<text x="145" y="69.2">PCIE0_TX1_P</text>
<text x="104.9" y="74.6">DP0_TXD3_P/USBSS2_TX_P</text>
<text x="104.9" y="77.4">DP0_TXD3_N/USBSS2_TX_N</text>
<text x="144.8" y="77.4">PCIE0_RX1_N</text>
<text x="144.9" y="74.6">PCIE0_RX1_P</text>
<text x="104.9" y="81.5">DP0_AUX_P/RSVD</text>
<text x="145" y="81.5">PCIE0_TX2_P</text>
<text x="104.9" y="84.2">DP0_AUX_N/RSVD</text>
<text x="104.9" y="88.3">DP0_HPD/RSVD</text>
<text x="144.8" y="89.7">PCIE0_RX2_N</text>
<text x="144.9" y="84.2">PCIE0_TX2_N</text>
<text x="144.9" y="87">PCIE0_RX2_P</text>
<text x="104.9" y="95.2">DP1_TXD0 (HDMI_TXD2)_P</text>
<text x="145" y="93.9">PCIE0_TX3_P</text>
<text x="104.9" y="98">DP1_TXD0 (HDMI_TXD2)_N</text>
<text x="104.9" y="100.7">DP1_TXD1 (HDMI_TXD1)_P</text>
<text x="144.9" y="96.6">PCIE0_TX3_N</text>
<text x="144.9" y="99.3">PCIE0_RX3_P</text>
<text x="104.9" y="103.5">DP1_TXD1 (HDMI_TXD1)_N</text>
<text x="104.9" y="106.2">DP1_TXD2 (HDMI_TXD0)_P</text>
<text x="144.8" y="102.1">PCIE0_RX3_N</text>
<text x="104.9" y="108.9">DP1_TXD2 (HDMI_TXD0)_N</text>
<text x="104.9" y="111.7">DP1_TXD3 (HDMI_TXC)_P</text>
<text x="144.9" y="111.7">USBSS_TX_N</text>
<text x="145" y="108.9">USBSS_TX_P</text>
<text x="104.9" y="114.4">DP1_TXD3 (HDMI_TXC)_N</text>
<text x="104.9" y="118.5">DP1_AUX_P (HDMI_DDC_SCL)</text>
<text x="144.9" y="117.2">USBSS_RX_N</text>
<text x="144.9" y="114.4">USBSS_RX_P</text>
<text x="104.9" y="121.3">DP1_AUX_N (HDMI_DDC_SDA)</text>
<text x="104.9" y="125.4">DP1_HPD (HDMI_HPD)</text>
<text x="141.7" y="124">(PCIE1_RST) RSVD</text>
<text x="104.9" y="129.5">HDMI_CEC</text>
<text x="139.1" y="128.1">(PCIE1_CLKREQ) RSVD</text>
<text x="140.2" y="135">(PCIE1_CLK) RSVD_N</text>
<text x="140.3" y="132.2">(PCIE1_CLK) RSVD_P</text>
<text x="140.3" y="141.9">(PCIE1_TX0) RSVD_N</text>
<text x="140.4" y="139.1">(PCIE1_TX0) RSVD_P</text>
<text x="140.2" y="147.3">(PCIE1_RX0) RSVD_N</text>
<text x="140.3" y="144.6">(PCIE1_RX0) RSVD_P</text>
<text x="104.9" y="151.5">CLK_32K_OUT</text>
<text x="76.1" y="167.9">A</text>
<text x="80.8" y="167.9">Y</text>
<text x="81.5" y="166.5" transform="rotate(-90 81.5 166.5)">VCC</text>
<text x="78.7" y="170.8" transform="rotate(-90 78.7 170.8)">NC</text>
<text x="81.5" y="170.8" transform="rotate(-90 81.5 170.8)">GND</text>
</g>
<g font-size="1.2" fill="#800000">
<text x="168.7" y="115">C0402</text>
<text x="168.7" y="117.7">C0402</text>
<text x="174.2" y="115">25V,X7R</text>
<text x="174.2" y="117.7">25V,X7R</text>
<text x="68.6" y="161.6">C0402</text>
<text x="74" y="161.6">25V,X7R</text>
<text x="104.2" y="157.5">con_sodimm_260_smt_0d5_AS0A821_H2SB_7H</text>
<text x="91.9" y="164.3">5%</text>
<text x="91.9" y="165.7">R0402</text>
<text x="228.3" y="204.6">C</text>
<text x="245.5" y="204.1">06 SODIMM Connector 3/3</text>
<text x="269.5" y="204.6">v1.1</text>
<text x="270.3" y="206.6">6</text>
</g>
<g font-size="1">
<text x="28.8" y="1">5</text>
<text x="83.7" y="1">4</text>
<text x="138.5" y="1">3</text>
<text x="193.4" y="1">2</text>
<text x="248.2" y="1">1</text>
<text x=".3" y="27.9">D</text>
<text x="276" y="27.9">D</text>
<text x=".3" y="79.4">C</text>
<text x="276" y="79.4">C</text>
<text x=".3" y="130.8">B</text>
<text x="276" y="130.8">B</text>
<text x=".3" y="182.2">A</text>
<text x="276" y="182.2">A</text>
<text x="28.8" y="208.1">5</text>
<text x="83.7" y="208.1">4</text>
<text x="138.5" y="208.1">3</text>
<text x="193.4" y="208.1">2</text>
<text x="248.2" y="208.1">1</text>
</g>
</svg>
